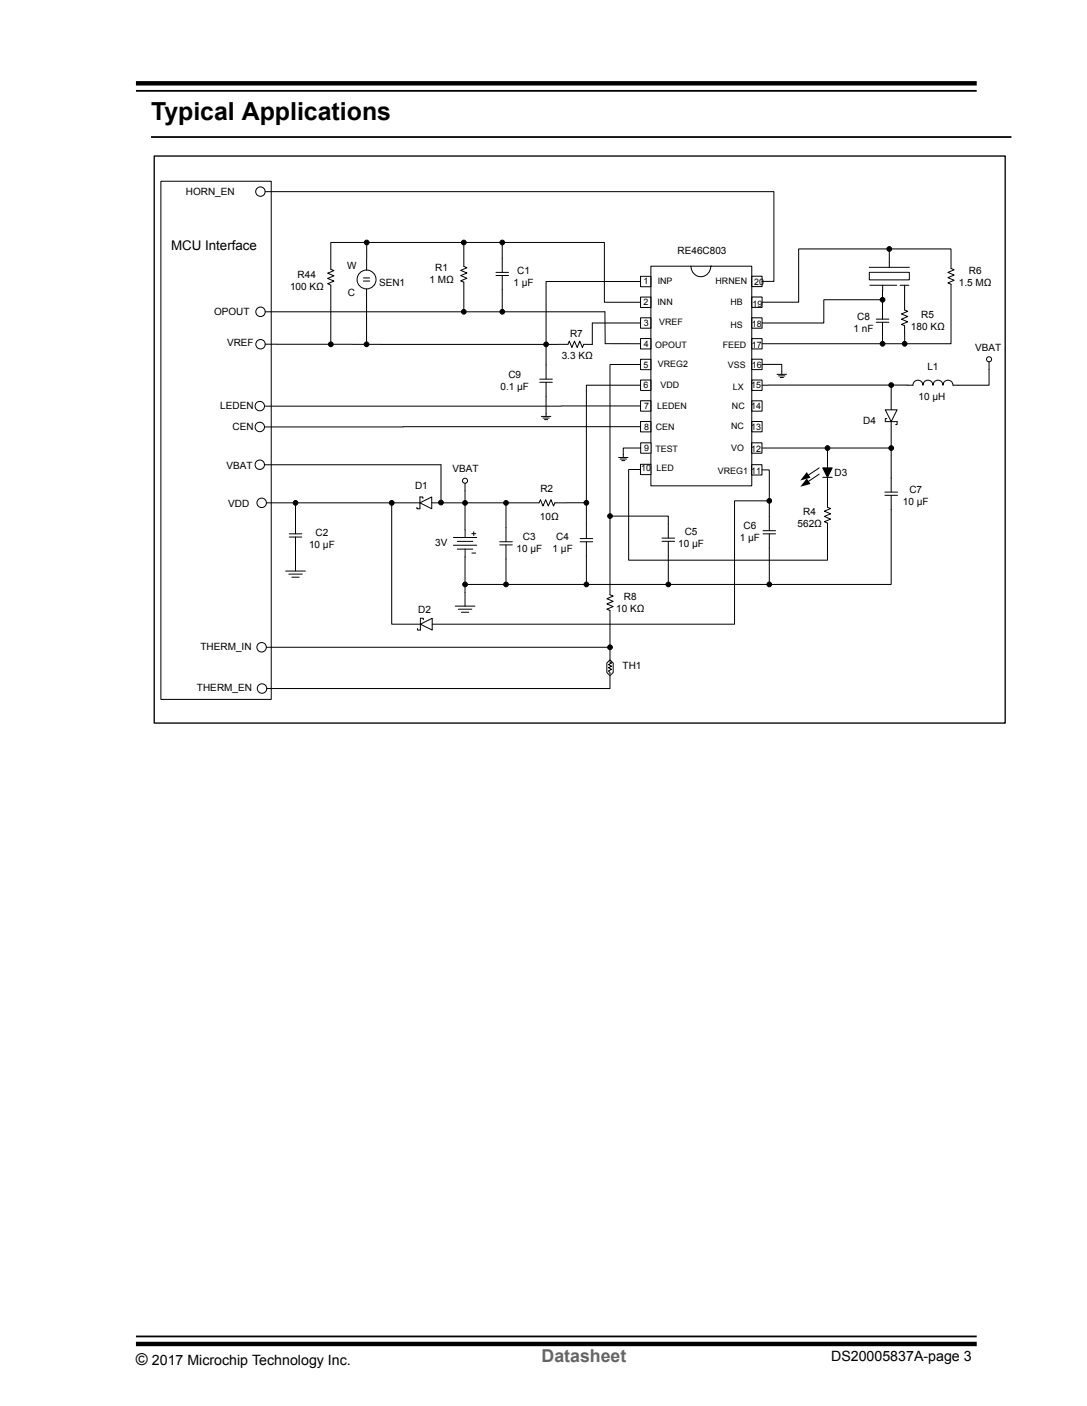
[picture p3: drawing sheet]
<svg xmlns="http://www.w3.org/2000/svg" width="216mm" height="279mm" viewBox="0 0 216 279" stroke-linecap="round" stroke-linejoin="round" font-family="sans-serif">
<path d="M30 27.2h170.9" fill="none" stroke="#000" stroke-width=".35"/>
<path d="M127.2 54.9h2.1v2.1h-2.1z" fill="#fff"/>
<path d="M127.2 54.9h2.1v2.1h-2.1z" fill="none" stroke="#000" stroke-width=".2"/>
<path d="M127.2 59h2.1v2.1h-2.1z" fill="#fff"/>
<path d="M127.2 59h2.1v2.1h-2.1z" fill="none" stroke="#000" stroke-width=".2"/>
<path d="M127.2 63.2h2.1v2h-2.1z" fill="#fff"/>
<path d="M127.2 63.2h2.1v2h-2.1z" fill="none" stroke="#000" stroke-width=".2"/>
<path d="M127.2 67.3h2.1v2h-2.1z" fill="#fff"/>
<path d="M127.2 67.3h2.1v2h-2.1z" fill="none" stroke="#000" stroke-width=".2"/>
<path d="M127.2 71.4h2.1v2.1h-2.1z" fill="#fff"/>
<path d="M127.2 71.4h2.1v2.1h-2.1z" fill="none" stroke="#000" stroke-width=".2"/>
<path d="M127.2 75.5h2.1v2.1h-2.1z" fill="#fff"/>
<path d="M127.2 75.5h2.1v2.1h-2.1z" fill="none" stroke="#000" stroke-width=".2"/>
<path d="M127.2 79.6h2.1v2.1h-2.1z" fill="#fff"/>
<path d="M127.2 79.6h2.1v2.1h-2.1z" fill="none" stroke="#000" stroke-width=".2"/>
<path d="M127.2 83.8h2.1v2h-2.1z" fill="#fff"/>
<path d="M127.2 83.8h2.1v2h-2.1z" fill="none" stroke="#000" stroke-width=".2"/>
<path d="M149.3 54.9h2.1v2.1h-2.1z" fill="#fff"/>
<path d="M149.3 54.9h2.1v2.1h-2.1z" fill="none" stroke="#000" stroke-width=".2"/>
<path d="M149.3 59h2.1v2.1h-2.1z" fill="#fff"/>
<path d="M149.3 59h2.1v2.1h-2.1z" fill="none" stroke="#000" stroke-width=".2"/>
<path d="M149.3 63.2h2.1v2h-2.1z" fill="#fff"/>
<path d="M149.3 63.2h2.1v2h-2.1z" fill="none" stroke="#000" stroke-width=".2"/>
<path d="M149.3 67.3h2.1v2h-2.1z" fill="#fff"/>
<path d="M149.3 67.3h2.1v2h-2.1z" fill="none" stroke="#000" stroke-width=".2"/>
<path d="M149.3 71.4h2.1v2h-2.1z" fill="#fff"/>
<path d="M149.3 71.4h2.1v2h-2.1z" fill="none" stroke="#000" stroke-width=".2"/>
<path d="M149.3 75.5h2.1v2.1h-2.1z" fill="#fff"/>
<path d="M149.3 75.5h2.1v2.1h-2.1z" fill="none" stroke="#000" stroke-width=".2"/>
<path d="M149.3 79.7h2.1v2h-2.1z" fill="#fff"/>
<path d="M149.3 79.7h2.1v2h-2.1z" fill="none" stroke="#000" stroke-width=".2"/>
<path d="M149.3 83.8h2.1v2h-2.1z" fill="#fff"/>
<g fill="none" stroke="#000" stroke-width=".2">
<path d="M129.3 52.9h20v43.6h-20zM137.2 52.9a1.97 1.97 0 0 0 2 2.1 1.97 1.97 0 0 0 2-2.1h.1M172.7 54.1h7.9v1.5h-7.9zM172.7 53.1h7.9M172.8 56.7h5.3M175.3 56.7v2.4M176.6 49.9v3.2M177.1 49.5h11.8v3.8l.6 .3-1.2 .5 1.2 .6-1.2 .5 1.2 .5-1.2 .5 .6 .3v11.8h-8.8M178.8 56.7h1.7M179.7 56.7v4.9l.6 .3-1.3 .5 1.3 .5-1.3 .5 1.3 .5-1.3 .6 .7 .2v3.1M174 64h2.5M174 63.4h2.5"/>
<path d="M175.3 60v3.4M175.3 64v3.8M175.8 68.3h3.4M196.4 71.9v4.7h-7.1a.99 .99 0 0 0-1-1 .99 .99 0 0 0-1 1 .99 .99 0 0 0-1-1 .99 .99 0 0 0-1 1 .99 .99 0 0 0-1-1 .99 .99 0 0 0-1 1 .99 .99 0 0 0-1-1 .99 .99 0 0 0-1 1l-3.8-.1M92.4 96v1.5M92.8 99.9h7.2M116 99.9h-5.8l-.3 .6-.5-1.2-.5 1.2-.5-1.2-.5 1.2-.6-1.2-.2 .6h-6.1M149.3 83.8h2.1v2h-2.1zM175.8 98.4h2.5M175.8 97.8h2.5M177 95v2.8M177 98.4v2.8"/>
<path d="M90.1 106.8h4.6M90.1 108.4h4.6M90.8 107.6h3.1M90.8 109.1h3.1M92.4 100.4v6.4M92.4 117.8v2.6M92.4 109.1v6.6M92.8 116.1h7.2M93.7 106h.8M93.7 109.9h.8M94.1 105.7v.7M99.3 108.3h2.5"/>
<path d="M99.3 107.7h2.5M100.5 100.4v7.3M100.5 108.3v7.4M115.2 107.7h2.5M115.2 107h2.5M116.5 100.4v6.6M116.5 107.7v8M151.6 106.1h2.4M151.6 105.5h2.4M152.8 102.7v2.8M152.8 106.1v2.8M90.4 120.4h3.9"/>
<path d="M91 121.1h2.7M91.6 121.7h1.5"/>
<circle cx="175.3" cy="59.6" r=".47"/>
<circle cx="176.6" cy="49.5" r=".47"/>
<circle cx="175.3" cy="68.3" r=".47"/>
<circle cx="177" cy="76.5" r=".47"/>
<circle cx="179.7" cy="68.3" r=".47"/>
<circle cx="196.4" cy="71.4" r=".5"/>
<circle cx="92.4" cy="95.5" r=".5"/>
<circle cx="92.4" cy="99.9" r=".47"/>
<circle cx="100.5" cy="99.9" r=".47"/>
<circle cx="116.5" cy="99.9" r=".47"/>
<circle cx="164.4" cy="89" r=".47"/>
<circle cx="177" cy="89" r=".47"/>
<circle cx="92.4" cy="116.1" r=".47"/>
<circle cx="100.5" cy="116.1" r=".47"/>
<circle cx="116.5" cy="116.1" r=".47"/>
<circle cx="152.8" cy="116.1" r=".47"/>
</g>
<g fill="#000">
<circle cx="175.3" cy="59.6" r=".47"/>
<circle cx="176.6" cy="49.5" r=".47"/>
<circle cx="175.3" cy="68.3" r=".47"/>
<circle cx="177" cy="76.5" r=".47"/>
<circle cx="179.7" cy="68.3" r=".47"/>
<circle cx="92.4" cy="99.9" r=".47"/>
<circle cx="100.5" cy="99.9" r=".47"/>
<circle cx="116.5" cy="99.9" r=".47"/>
<circle cx="164.4" cy="89" r=".47"/>
<circle cx="177" cy="89" r=".47"/>
<circle cx="92.4" cy="116.1" r=".47"/>
<circle cx="100.5" cy="116.1" r=".47"/>
<circle cx="116.5" cy="116.1" r=".47"/>
<circle cx="152.8" cy="116.1" r=".47"/>
</g>
<circle cx="51.6" cy="84.8" r=".94" fill="#fff"/>
<g fill="none" stroke="#000" stroke-width=".2">
<path d="M83.4 99.9l2.4-1.1v2.3zM84 99v-.2h-.6v2.3h-.6v-.3M85.8 99.9h6.1M92.4 97.5v2M83.5 124l2.3-1.1v2.3zM84.1 123.2v-.3h-.6v2.3h-.6v-.3"/>
<circle cx="51.6" cy="84.8" r=".94"/>
<circle cx="77.8" cy="99.9" r=".47"/>
<circle cx="152.8" cy="99.5" r=".47"/>
</g>
<g fill="#000">
<circle cx="77.8" cy="99.9" r=".47"/>
<circle cx="152.8" cy="99.5" r=".47"/>
</g>
<circle cx="51.7" cy="68.4" r=".94" fill="#fff"/>
<circle cx="51.7" cy="68.4" r=".94" fill="none" stroke="#000" stroke-width=".2"/>
<circle cx="51.7" cy="62" r=".94" fill="#fff"/>
<g fill="none" stroke="#000" stroke-width=".2">
<path d="M149.3 88h2v2.1h-2z"/>
<circle cx="51.7" cy="62" r=".94"/>
</g>
<path d="M127.3 88h2v2.1h-2z" fill="#fff"/>
<path d="M127.3 88h2v2.1h-2z" fill="none" stroke="#000" stroke-width=".2"/>
<circle cx="51.6" cy="80.7" r=".94" fill="#fff"/>
<g fill="none" stroke="#000" stroke-width=".2">
<path d="M72.2 55.2h1.2M72.2 55.9h1.2M72.4 48.2h-6.7v5.3l.6 .3-1.2 .5 1.2 .5-1.2 .5 1.2 .6-1.2 .5 .6 .2v11.4M72.8 57.4v10.6M72.8 48.7v5M73.3 48.2h18.3M92.1 48.7v4.2l.6 .3-1.2 .5 1.2 .5-1.2 .6 1.2 .5-1.2 .5 .6 .3v5.4M92.6 48.2h6.7M98.5 54.8h2.5M98.5 54.1h2.5M99.8 48.7v5.4M99.8 54.8v6.7"/>
<path d="M100.2 48.2h19.8v11.9h7.2M52.7 68.4h12.5M52.7 62h38.9M66.2 68.4h6.1M73.3 68.4h34.7M92.6 62h6.7M107.2 76h2.5M107.2 75.3h2.5M108.5 68.9v6.4M108.5 76v2.8M115.9 68.4l-.2 .7-.5-1.3-.6 1.3-.5-1.3-.5 1.3-.5-1.3-.3 .6h-3.9M107.5 82.8h1.9"/>
<path d="M107.8 83.1h1.3M108.1 83.4h.7M108.5 82.1v.7"/>
<circle cx="72.8" cy="55.5" r="1.88"/>
<circle cx="72.8" cy="48.2" r=".47"/>
<circle cx="92.1" cy="48.2" r=".47"/>
<circle cx="99.8" cy="48.2" r=".47"/>
<circle cx="65.7" cy="68.4" r=".47"/>
<circle cx="72.8" cy="68.4" r=".47"/>
<circle cx="92.1" cy="62" r=".47"/>
<circle cx="99.8" cy="62" r=".47"/>
<circle cx="108.5" cy="68.4" r=".47"/>
<circle cx="51.6" cy="80.7" r=".94"/>
</g>
<g fill="#000">
<circle cx="72.8" cy="48.2" r=".47"/>
<circle cx="92.1" cy="48.2" r=".47"/>
<circle cx="99.8" cy="48.2" r=".47"/>
<circle cx="65.7" cy="68.4" r=".47"/>
<circle cx="72.8" cy="68.4" r=".47"/>
<circle cx="92.1" cy="62" r=".47"/>
<circle cx="99.8" cy="62" r=".47"/>
<circle cx="108.5" cy="68.4" r=".47"/>
</g>
<circle cx="51.7" cy="38.1" r=".94" fill="#fff"/>
<g fill="none" stroke="#000" stroke-width=".2">
<path d="M108.5 78.8v3.3M177 77v4.4M122.9 90.9h1.8M123.2 91.2h1.2M123.5 91.5h.6M127.3 89h-3.5v1.9M175.8 81.4h2.4l-1.2 2.4zM176.1 83.2h-.3v.6h2.4v.6h-.3M177 83.8v4.8M164.4 100.8l.6 .3-1.3 .5 1.3 .5-1.3 .5 1.3 .6-1.3 .5 .7 .2"/>
<circle cx="51.7" cy="38.1" r=".94"/>
</g>
<circle cx="52" cy="99.9" r=".94" fill="#fff"/>
<g fill="none" stroke="#000" stroke-width=".2">
<path d="M32 36h21.9v103h-21.9zM52.9 99.9h5.3M59.2 99.9h18.1M78.3 99.9h5.1M127.2 80.7h-74.7M152.3 99.5h-6.4v24.5h-60.1M152.8 100v2.7M56.7 113.5h4M57.4 114.1h2.6M57.4 106.7h2.6M57.4 106.1h2.6M58 114.7h1.4"/>
<path d="M58.7 100.4v5.7M58.7 106.7v6.8M77.8 100.4v23.6h5.7M92.4 116.6v1.2M101 116.1h15M121.2 118.2l.6 .2-1.3 .6 1.3 .5-1.3 .5 1.3 .5-1.3 .6 .7 .2v6.9M152.8 108.9v6.8M120.5 131.8l.7-.7 .6 .7v1.8l-.6 .7-.7-.7zM121.2 131.4v.2l.3 .2-.6 .3 .6 .3-.6 .3 .6 .3-.6 .3 .3 .3v.3M121.2 129.1v2"/>
<circle cx="52" cy="99.9" r=".94"/>
<circle cx="58.7" cy="99.9" r=".47"/>
<circle cx="121.2" cy="128.6" r=".47"/>
</g>
<g fill="#000">
<circle cx="58.7" cy="99.9" r=".47"/>
<circle cx="121.2" cy="128.6" r=".47"/>
</g>
<circle cx="52" cy="136.8" r=".94" fill="#fff"/>
<g fill="none" stroke="#000" stroke-width=".2">
<path d="M121.2 134.3v2.5h-68.2"/>
<circle cx="52" cy="136.8" r=".94"/>
</g>
<circle cx="52" cy="128.6" r=".94" fill="#fff"/>
<g fill="none" stroke="#000" stroke-width=".2">
<path d="M154.3 74.4h1.9M154.7 74.7h1.2M155 75h.6M155.3 73.8v.6M131.5 107.6h2.5M131.5 106.9h2.5M132.7 104.1v2.8M132.7 107.6v2.8M52.9 128.6h67.8"/>
<circle cx="121.2" cy="102.6" r=".47"/>
<circle cx="52" cy="128.6" r=".94"/>
</g>
<circle cx="121.2" cy="102.6" r=".47" fill="#000"/>
<path d="M127.2 92.3h2.1v2h-2.1z" fill="#fff"/>
<g fill="none" stroke="#000" stroke-width=".2">
<path d="M52.7 38.1h101v17.8h-2.3M127.2 55.9h-18.7v12.1M174.8 59.6h-11.2v4.6h-12.2M176.2 49.5h-17.6v10.6h-7.2M100.2 62h19.9l.1 6.3h7M127.2 76.6h-10.7v22.8M127.2 72.4h-6v29.7M127.2 64.2h-9.6v4.2h-1.7M151.4 72.4h3.9v1.4M151.4 68.3h23.4M176.5 76.5l-25.1 .1M87.6 92.4v7"/>
<path d="M127.2 92.3h2.1v2h-2.1zM127.2 93.3h-2.3v18h39.5v-7.4M127.2 84.8h-74.7M149.3 92.3h2v2.1h-2zM151.3 93.4h1.5v5.7M151.3 89h12.6M163.4 93h1.9l-.9 1.9zM163.4 94.9h1.9M164.4 89.5v3.5M164.4 94.9v5.9M164.8 89h11.7M177 89.5v5.5"/>
<path d="M116.9 116.1h15.4M121.2 103v15.2M121.6 102.6h11.1v1.5M132.7 110.4v5.3M133.2 116.1h19.1M177 101.2v14.9h-23.7"/>
<circle cx="132.7" cy="116.1" r=".47"/>
</g>
<g fill="#000">
<path d="M163.4 93h1.9l-.9 1.9z"/>
<circle cx="132.7" cy="116.1" r=".47"/>
</g>
<path d="M30.6 31h169.1v112.7h-169.1z" fill="none" stroke="#000" stroke-width=".27"/>
<circle cx="51.6" cy="92.3" r=".94" fill="#fff"/>
<g fill="none" stroke="#000" stroke-width=".2">
<path d="M52.5 92.4h35.1M162.7 94.2l-2.2 1.5M162.7 93l-2.2 1.5"/>
<circle cx="51.6" cy="92.3" r=".94"/>
<circle cx="87.6" cy="99.9" r=".47"/>
</g>
<g fill="#000">
<path d="M160.2 95.1l.8 1.1-2 .5zM160.2 93.8l.8 1.1-2 .6z"/>
<circle cx="87.6" cy="99.9" r=".47"/>
</g>
<path d="M27 16.6h167M27 267.1h167" fill="none" stroke="#000" stroke-width=".88"/>
<path d="M27 18.1h167M27 265.6h167" fill="none" stroke="#000" stroke-width=".35"/>
<text font-size="4.9" x="30" y="23.9">Typical Applications</text>
<text font-size="3.5" fill="#656565" x="107.6" y="270.7">Datasheet</text>
<text font-size="3.2" x="27" y="271.3">©</text>
<g font-size="2.8">
<text x="30.2" y="271.3">2017 Microchip Technology Inc.</text>
<text x="165.1" y="270.5">DS20005837A-page 3</text>
</g>
<text font-size="2.7" x="34" y="49.6">MCU Interface</text>
<g font-size="2">
<text x="36.9" y="38.7">HORN_EN</text>
<text x="69" y="53.5">W</text>
<text x="86.5" y="53.9">R1</text>
<text x="134.6" y="50.5">RE46C803</text>
<text x="57.6" y="57.5">100 KΩ</text>
<text x="59.1" y="55.2">R44</text>
<text x="69.1" y="58.8">C</text>
<text x="75.3" y="56.8">SEN1</text>
<text x="85.3" y="56.3">1 MΩ</text>
<text x="102" y="56.8">1 µF</text>
<text x="102.7" y="54.4">C1</text>
<text x="190.5" y="56.9">1.5 MΩ</text>
<text x="192.4" y="54.5">R6</text>
<text x="42.5" y="62.7">OPOUT</text>
<text x="170.3" y="63.7">C8</text>
<text x="180.9" y="65.5">180 KΩ</text>
<text x="183" y="63.1">R5</text>
<text x="45.1" y="68.8">VREF</text>
<text x="111.6" y="71.3">3.3 KΩ</text>
<text x="113.2" y="67">R7</text>
<text x="169.5" y="66">1 nF</text>
<text x="193.7" y="69.8">VBAT</text>
<text x="99.4" y="77.6">0.1 µF</text>
<text x="101" y="75.2">C9</text>
<text x="184.2" y="73.6">L1</text>
<text x="43.8" y="81.3">LEDEN</text>
<text x="182.5" y="79.5">10 µH</text>
<text x="46.2" y="85.4">CEN</text>
<text x="171.5" y="84.2">D4</text>
<text x="45" y="93.2">VBAT</text>
<text x="89.8" y="93.7">VBAT</text>
<text x="165.8" y="94.6">D3</text>
<text x="45.3" y="100.8">VDD</text>
<text x="82.4" y="97.1">D1</text>
<text x="107.3" y="97.8">R2</text>
<text x="179.3" y="100.3">10 µF</text>
<text x="180.6" y="97.9">C7</text>
<text x="62.7" y="106.4">C2</text>
<text x="103.9" y="107.3">C3</text>
<text x="107.2" y="103.3">10Ω</text>
<text x="110.5" y="107.3">C4</text>
<text x="136" y="106.3">C5</text>
<text x="146.9" y="107.6">1 µF</text>
<text x="147.7" y="105.2">C6</text>
<text x="158.4" y="104.8">562Ω</text>
<text x="159.6" y="102.4">R4</text>
<text x="61.4" y="108.8">10 µF</text>
<text x="86.4" y="108.5">3V</text>
<text x="102.6" y="109.7">10 µF</text>
<text x="109.8" y="109.7">1 µF</text>
<text x="134.7" y="108.7">10 µF</text>
<text x="123.9" y="119.2">R8</text>
<text x="83.1" y="121.9">D2</text>
<text x="122.4" y="121.5">10 KΩ</text>
<text x="39.8" y="129.2">THERM_IN</text>
<text x="39.1" y="137.4">THERM_EN</text>
<text x="123.7" y="133">TH1</text>
</g>
<g font-size="1.8">
<text x="127.8" y="56.4">1</text>
<text x="130.6" y="56.4">INP</text>
<text x="142.1" y="56.5">HRNEN</text>
<text x="149.8" y="56.6">20</text>
<text x="127.8" y="60.6">2</text>
<text x="127.9" y="64.7">3</text>
<text x="130.6" y="60.6">INN</text>
<text x="130.9" y="64.6">VREF</text>
<text x="145.1" y="65.1">HS</text>
<text x="145.1" y="60.7">HB</text>
<text x="149.3" y="64.9">18</text>
<text x="149.5" y="60.9">19</text>
<text x="127.9" y="68.9">4</text>
<text x="130.1" y="69.1">OPOUT</text>
<text x="143.5" y="69.1">FEED</text>
<text x="149.3" y="69.1">17</text>
<text x="127.8" y="73.1">5</text>
<text x="127.8" y="77.2">6</text>
<text x="130.7" y="72.9">VREG2</text>
<text x="131.2" y="77">VDD</text>
<text x="144.6" y="73.1">VSS</text>
<text x="145.6" y="77.5">LX</text>
<text x="149.2" y="77.1">15</text>
<text x="149.3" y="73.1">16</text>
<text x="127.9" y="81.3">7</text>
<text x="130.6" y="81.2">LEDEN</text>
<text x="145.4" y="81.2">NC</text>
<text x="149.2" y="81.3">14</text>
<text x="127.9" y="85.5">8</text>
<text x="127.9" y="89.6">9</text>
<text x="130.2" y="89.8">TEST</text>
<text x="130.2" y="85.4">CEN</text>
<text x="145.2" y="89.5">VO</text>
<text x="145.2" y="85.3">NC</text>
<text x="149.2" y="89.8">12</text>
<text x="149.2" y="85.5">13</text>
<text x="127.4" y="93.6">10 LED</text>
<text x="142.6" y="94.3">VREG1</text>
<text x="149.2" y="94.3">11</text>
</g>
</svg>
